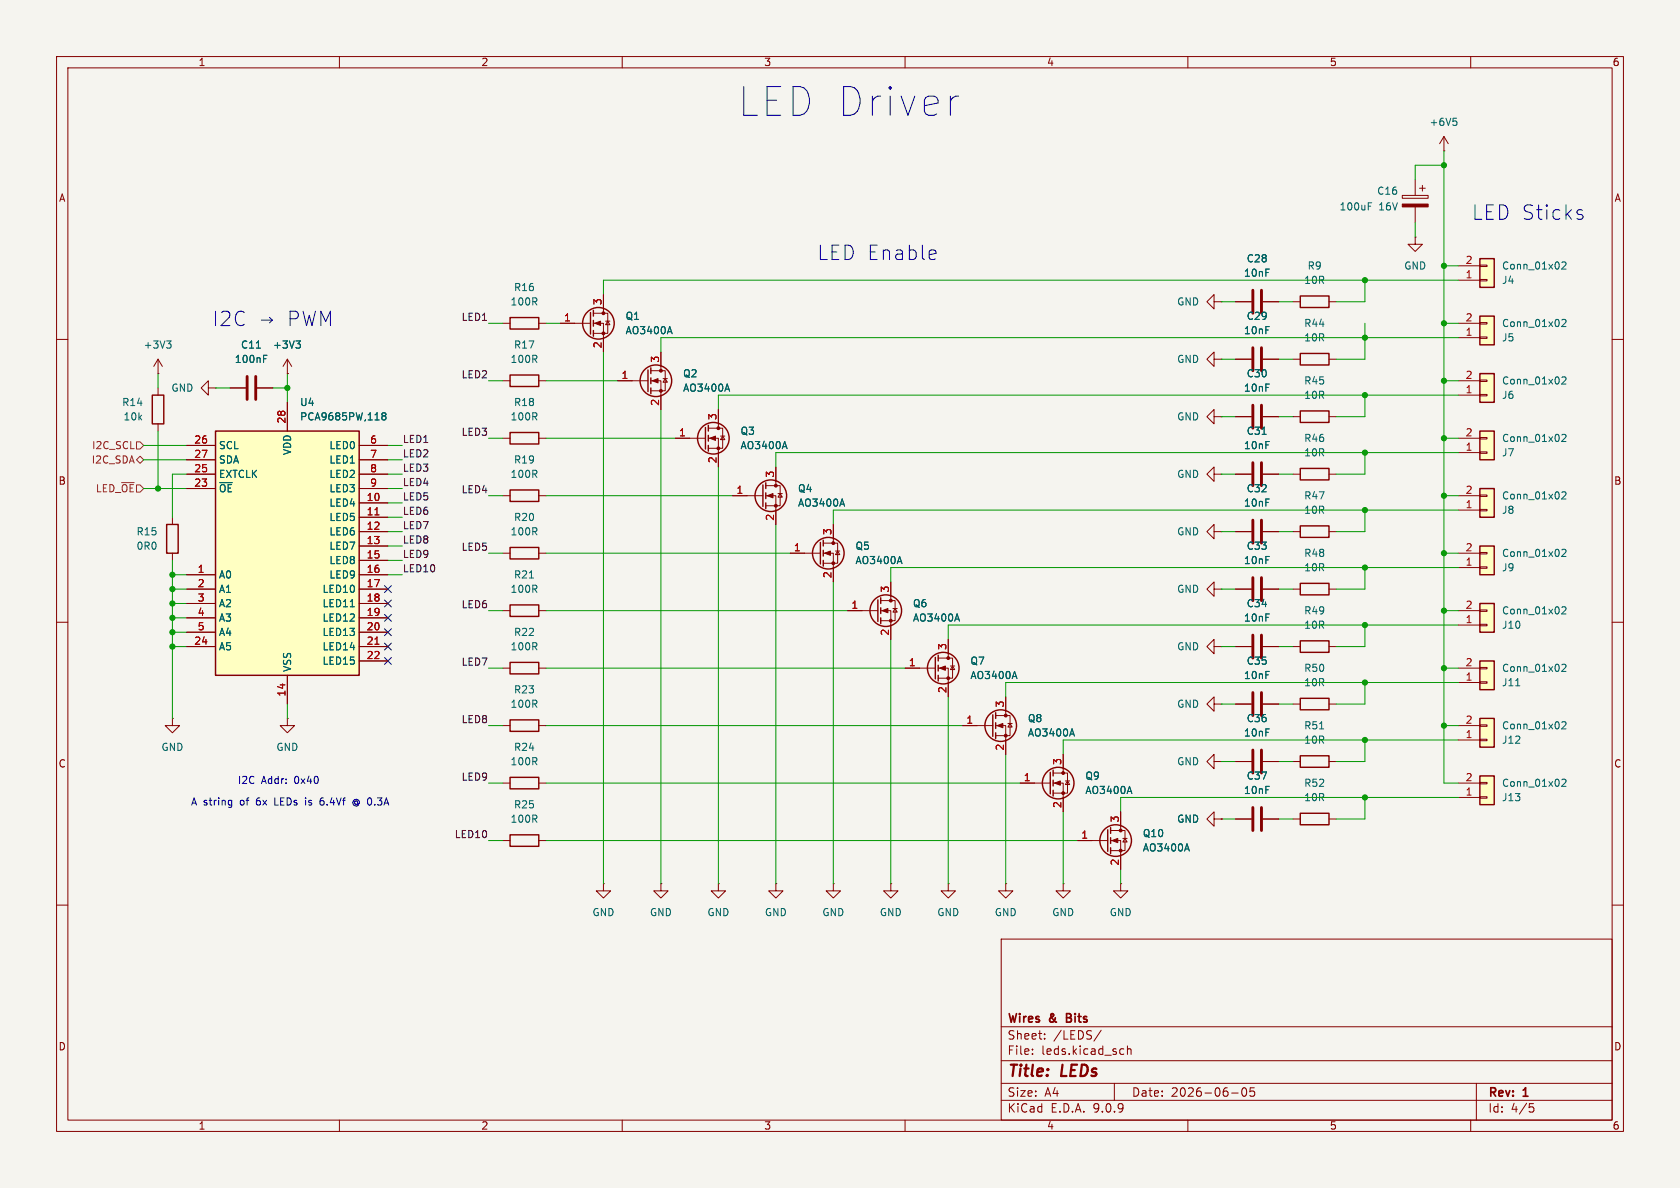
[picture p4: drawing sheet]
<svg xmlns="http://www.w3.org/2000/svg" width="297mm" height="210mm" viewBox="0 0 297 210" stroke-linecap="round" stroke-linejoin="round" font-family="sans-serif">
<path d="M0 0h297v210h-297z" fill="#f5f4ef" stroke="#f5f4ef" stroke-width=".18"/>
<g fill="none" stroke="#840000" stroke-width=".18">
<path d="M10 10h277v190h-277zM12 12h273v186h-273zM60 10v2M110 10v2M160 10v2M210 10v2M260 10v2M10 60h2M119.4 77.5h5.3M125.2 75.7h2.6v3.5h-2.6M125.2 77.5h1.8v5.1M127 72.4v3.3"/>
<path d="M127.4 77.1h.7M127.8 77.1l.3 .6h-.7zM285 60h2M10 110h2M228.6 114.3h1.3M234.9 114.3h1.3M285 110h2M10 160h2M177 166h108v32h-108zM285 160h2M60 198v2M110 198v2"/>
<path d="M160 198v2M177 194.5h108M177 191.5h108M177 187.5h108M177 181.5h108M182.5 186.3v.1M182.5 185.5v.1M184.7 183.6v.1M184.7 182.8v.1M194.7 182.1l-1.3 2M197 191.5v3M198.2 185.4l.5 .1"/>
<path d="M198.7 186.3l-.5 .1M199.3 185.5l.2-.1 .4 .1 .1 .9M199.3 184.9v1.5M210 198v2M217.7 193.2h1.2M219.7 192.4l.2-.1a.81 .81 0 0 1 .6 .6 .81 .81 0 0 1-.3 .8l-.2 .1a.81 .81 0 0 1-.3-1.4zM221.7 192.3h-.7v.7l.2-.1h.5l.1 .3-.1 .5-.2 .1-.5-.1M260 198v2M261 191.5v6.5M270.4 195.1h.7M270.5 195.7h.4l.3 .3-.2 .5-.5 .1"/>
</g>
<path d="M188.6 179.9h.5M189.1 179.2h-.5v1.5h.5" fill="none" stroke="#840000" stroke-width=".3"/>
<g fill="none" stroke="#840000" stroke-width=".25">
<path d="M124.7 75.6v3.8M125.2 75.2v1M125.2 77v1M125.2 78.7v1.1M229.9 113.3h5v2h-5z"/>
<circle cx="126.1" cy="77.5" r="2.79"/>
</g>
<g fill="#840000" stroke="#840000" stroke-width=".18">
<path d="M125.5 77.5l1-.4v.8z"/>
<circle cx="127" cy="75.7" r=".25"/>
<circle cx="127" cy="79.2" r=".25"/>
</g>
<path d="M138.7 78l.4 1.3" fill="none" stroke="#006464" stroke-width=".18"/>
<path d="M261.6 55.9h2.6v5.1h-2.6z" fill="#ffffc2"/>
<path d="M261.6 55.9h2.6v5.1h-2.6z" fill="none" stroke="#840000" stroke-width=".25"/>
<path d="M257.8 59.7h3.8M257.8 57.2h3.8M261.6 59.6h1.3v.2h-1.3zM261.6 57h1.3v.3h-1.3z" fill="none" stroke="#840000" stroke-width=".18"/>
<path d="M276.1 56.6l.5-.1 .2 .3-.7 .9h.7" fill="none" stroke="#006464" stroke-width=".18"/>
<path d="M261.6 45.7h2.6v5.1h-2.6z" fill="#ffffc2"/>
<g fill="none" stroke="#840000" stroke-width=".25">
<path d="M90.2 56.1h5v2.1h-5zM261.6 45.7h2.6v5.1h-2.6zM90.2 76.5h5v2h-5zM90.2 66.3h5v2h-5zM90.2 86.6h5v2h-5zM90.2 96.8h5v2h-5zM134.9 85.7v3.8M135.4 85.3v1.1M135.4 87.1v1M135.4 88.9v1M145 95.9v3.8M145.5 95.5v1"/>
<path d="M145.5 97.3v1M145.5 99.1v1M90.2 117.1h5v2h-5zM90.2 106.9h5v2.1h-5zM229.9 103.1h5v2.1h-5zM90.2 137.4h5v2h-5zM90.2 127.3h5v2h-5zM175.5 126.4v3.8M176 126v1M176 127.8v1M176 129.5v1.1M229.9 133.6h5v2h-5z"/>
<path d="M229.9 123.4h5v2.1h-5zM90.2 147.6h5v2h-5z"/>
<circle cx="136.3" cy="87.6" r="2.79"/>
<circle cx="146.4" cy="97.8" r="2.79"/>
<circle cx="176.9" cy="128.3" r="2.79"/>
</g>
<g fill="none" stroke="#840000" stroke-width=".18">
<path d="M247.9 34.5h4.6v.6h-4.6zM250.2 31.8v2.7M250.2 36.6v2.8M251 33.3h1M251.5 32.8v1M88.9 57.2h1.3M95.2 57.2h1.3M250.2 41.9v1.3h1.3l-1.3 1.3-1.3-1.3h1.3M250.2 41.9h.1M257.8 49.5h3.8M257.8 47h3.8M261.6 49.4h1.3v.3h-1.3z"/>
<path d="M261.6 46.9h1.3v.2h-1.3zM27.9 66h.1M27.9 63.5l-.7 1.3M27.9 63.5l.8 1.3M27.9 63.5v2.5M88.9 77.5h1.3M88.9 67.3h1.3M95.2 77.5h1.3M95.2 67.3h1.3M88.9 87.6h1.3M88.9 97.8h1.3M95.2 87.6h1.3"/>
<path d="M95.2 97.8h1.3M129.5 87.6h5.4M135.4 85.9h2.5v3.5h-2.5M135.4 87.6h1.8v5.1M137.2 82.6v3.3M137.5 87.2h.8M137.9 87.2l.4 .7h-.8zM139.7 97.8h5.3M145.5 96h2.6v3.6h-2.6M145.5 97.8h1.8v5.1M147.3 92.7v3.3M147.7 97.4h.8"/>
<path d="M148.1 97.4l.4 .6h-.8zM88.9 118.1h1.3M88.9 108h1.3M95.2 118.1h1.3M95.2 108h1.3M218.4 114.3h2.8M218.4 104.1h2.8M223.3 114.3h2.8M223.3 104.1h2.8M228.6 104.1h1.3M234.9 104.1h1.3M88.9 128.3h1.3"/>
<path d="M88.9 138.4h1.3M95.2 128.3h1.3M95.2 138.4h1.3M170.2 128.3h5.3M176 126.5h2.6v3.5h-2.6M176 128.3h1.8v5.1M177.8 123.2v3.3M178.2 127.9h.7M178.6 127.9l.3 .6h-.7zM214.6 124.5v-1.3l-1.2 1.3 1.2 1.2v-1.2h1.3M214.6 134.6v-1.2l-1.2 1.2 1.2 1.3v-1.3h1.3M215.9 124.5h.1"/>
<path d="M215.9 134.6h.1M218.4 134.6h2.8M218.4 124.5h2.8M223.3 134.6h2.8M223.3 124.5h2.8M228.6 134.6h1.3M228.6 124.5h1.3M234.9 134.6h1.3M234.9 124.5h1.3M88.9 148.6h1.3M95.2 148.6h1.3M106.7 156.2v1.3h1.2l-1.2 1.3-1.3-1.3h1.3"/>
<path d="M106.7 156.2h.1M116.8 156.2v1.3h1.3l-1.3 1.3-1.2-1.3h1.2M116.8 156.2h.1M127 156.2v1.3h1.3l-1.3 1.3-1.3-1.3h1.3M127 156.2h.1M137.2 156.2v1.3h1.2l-1.2 1.3-1.3-1.3h1.3M137.2 156.2h.1M147.3 156.2v1.3h1.3l-1.3 1.3-1.3-1.3h1.3M147.3 156.2h.1M157.5 156.2v1.3h1.2l-1.2 1.3-1.3-1.3h1.3M157.5 156.2h.1M167.6 156.2v1.3h1.3l-1.3 1.3-1.2-1.3h1.2"/>
<path d="M167.6 156.2h.1"/>
</g>
<path d="M241.9 36.5h.4M241.9 35.8h.6M276.1 46.4l.5-.1 .2 .4-.7 .9h.7M29.5 60.3h.7l-.4 .5M30 60.8l.2 .2v.3l-.2 .2M148.9 88.2l.4 1.3M159 98.4l.5 1.2M93.6 102.2h.7M189.5 128.8l.4 1.3M233.3 128.8h.7" fill="none" stroke="#006464" stroke-width=".18"/>
<g fill="#840000" stroke="#840000" stroke-width=".18">
<path d="M247.9 36.1h4.6v.5h-4.6z"/>
<path d="M135.6 87.6l1.1-.4v.8z"/>
<path d="M176.3 128.3l1-.4v.8z"/>
<path d="M145.8 97.8l1-.4v.8z"/>
<circle cx="137.2" cy="85.9" r=".25"/>
<circle cx="137.2" cy="89.4" r=".25"/>
<circle cx="177.8" cy="126.5" r=".25"/>
<circle cx="177.8" cy="130" r=".25"/>
<circle cx="147.3" cy="96" r=".25"/>
<circle cx="147.3" cy="99.6" r=".25"/>
</g>
<path d="M221.5 102.1v4.1M221.5 112.3v4M223 102.1v4.1M223 112.3v4M221.5 122.4v4.1M221.5 132.6v4.1M223 122.4v4.1M223 132.6v4.1" fill="none" stroke="#840000" stroke-width=".51"/>
<path d="M261.6 137.2h2.6v5h-2.6z" fill="#ffffc2"/>
<path d="M261.6 137.2h2.6v5h-2.6z" fill="none" stroke="#840000" stroke-width=".25"/>
<g fill="none" stroke="#840000" stroke-width=".18">
<path d="M214.6 53.3v-1.2l-1.2 1.2 1.2 1.3v-1.3h1.3M215.9 53.3h.1M218.4 53.3h2.8M223.3 53.3h2.8M214.6 63.5v-1.3l-1.2 1.3 1.2 1.3v-1.3h1.3M215.9 63.5h.1M218.4 63.5h2.8M223.3 63.5h2.8M214.6 94v-1.3l-1.2 1.3 1.2 1.3v-1.3h1.3M215.9 94h.1M218.4 94h2.8M223.3 94h2.8"/>
<path d="M257.8 138.4h3.8M261.6 138.3h1.3v.3h-1.3zM257.8 141h3.8M261.6 140.8h1.3v.3h-1.3z"/>
</g>
<path d="M276.1 137.9l.5-.2 .2 .4-.7 .9h.7" fill="none" stroke="#006464" stroke-width=".18"/>
<path d="M221.5 51.3v4.1M223 51.3v4.1M221.5 61.5v4M223 61.5v4M221.5 91.9v4.1M223 91.9v4.1" fill="none" stroke="#840000" stroke-width=".51"/>
<path d="M261.6 96.5h2.6v5.1h-2.6z" fill="#ffffc2"/>
<path d="M261.6 96.5h2.6v5.1h-2.6z" fill="none" stroke="#840000" stroke-width=".25"/>
<path d="M257.8 97.8h3.8M261.6 97.7h1.3v.2h-1.3zM257.8 100.3h3.8M261.6 100.2h1.3v.3h-1.3z" fill="none" stroke="#840000" stroke-width=".18"/>
<path d="M276.1 97.2l.5-.1 .2 .4-.7 .9h.7" fill="none" stroke="#006464" stroke-width=".18"/>
<path d="M261.6 106.7h2.6v5.1h-2.6z" fill="#ffffc2"/>
<path d="M261.6 106.7h2.6v5.1h-2.6z" fill="none" stroke="#840000" stroke-width=".25"/>
<path d="M214.6 83.8v-1.2l-1.2 1.2 1.2 1.3v-1.3h1.3M215.9 83.8h.1M257.8 110.5h3.8M257.8 108h3.8M261.6 110.4h1.3v.2h-1.3zM261.6 107.8h1.3v.3h-1.3z" fill="none" stroke="#840000" stroke-width=".18"/>
<path d="M276.1 107.4l.5-.1 .2 .3-.7 .9h.7" fill="none" stroke="#006464" stroke-width=".18"/>
<path d="M261.6 116.8h2.6v5.1h-2.6z" fill="#ffffc2"/>
<path d="M261.6 116.8h2.6v5.1h-2.6z" fill="none" stroke="#840000" stroke-width=".25"/>
<path d="M257.8 118.1h3.8M261.6 118h1.3v.2h-1.3zM257.8 120.7h3.8M261.6 120.5h1.3v.3h-1.3z" fill="none" stroke="#840000" stroke-width=".18"/>
<path d="M276.1 117.5l.5-.1 .2 .4-.7 .9h.7M268 121.2h.7" fill="none" stroke="#006464" stroke-width=".18"/>
<path d="M261.6 127h2.6v5.1h-2.6z" fill="#ffffc2"/>
<path d="M229.9 72.6h5v2.1h-5zM229.9 82.8h5v2h-5zM261.6 127h2.6v5.1h-2.6z" fill="none" stroke="#840000" stroke-width=".25"/>
<path d="M228.6 73.7h1.3M234.9 73.7h1.3M228.6 83.8h1.3M234.9 83.8h1.3M257.8 130.8h3.8M257.8 128.3h3.8M261.6 130.7h1.3v.2h-1.3zM261.6 128.1h1.3v.3h-1.3z" fill="none" stroke="#840000" stroke-width=".18"/>
<path d="M276.1 127.7l.5-.1 .2 .3-.7 .9h.7" fill="none" stroke="#006464" stroke-width=".18"/>
<path d="M261.6 76.2h2.6v5.1h-2.6z" fill="#ffffc2"/>
<path d="M261.6 76.2h2.6v5.1h-2.6z" fill="none" stroke="#840000" stroke-width=".25"/>
<path d="M257.8 77.5h3.8M261.6 79.9h1.3v.2h-1.3zM261.6 77.3h1.3v.3h-1.3zM257.8 80h3.8" fill="none" stroke="#840000" stroke-width=".18"/>
<path d="M276.1 76.9l.5-.1 .2 .3-.7 .9h.7" fill="none" stroke="#006464" stroke-width=".18"/>
<path d="M261.6 66h2.6v5.1h-2.6z" fill="#ffffc2"/>
<path d="M261.6 66h2.6v5.1h-2.6z" fill="none" stroke="#840000" stroke-width=".25"/>
<path d="M257.8 69.9h3.8M257.8 67.3h3.8M261.6 69.7h1.3v.3h-1.3zM261.6 67.2h1.3v.2h-1.3z" fill="none" stroke="#840000" stroke-width=".18"/>
<path d="M276.1 66.7l.5-.1 .2 .4-.7 .9h.7" fill="none" stroke="#006464" stroke-width=".18"/>
<path d="M261.6 86.4h2.6v5h-2.6z" fill="#ffffc2"/>
<g fill="none" stroke="#840000" stroke-width=".25">
<path d="M229.9 52.3h5v2.1h-5zM26.9 69.9h2.1v5h-2.1zM229.9 62.5h5v2h-5zM229.9 93h5v2h-5zM261.6 86.4h2.6v5h-2.6zM155.2 106v3.9M155.7 105.7v1M155.7 107.4v1.1M155.7 109.2v1M165.4 116.2v3.8M165.9 115.8v1M165.9 117.6v1"/>
<path d="M165.9 119.4v1M185.7 136.5v3.8M186.2 136.1v1.1M186.2 137.9v1M186.2 139.7v1M195.8 146.7v3.8M196.3 146.3v1M196.3 148.1v1M196.3 149.9v1M229.9 143.8h5v2h-5z"/>
<circle cx="156.6" cy="107.9" r="2.79"/>
<circle cx="166.8" cy="118.1" r="2.79"/>
<circle cx="187.1" cy="138.4" r="2.79"/>
<circle cx="197.2" cy="148.6" r="2.79"/>
</g>
<g fill="none" stroke="#840000" stroke-width=".18">
<path d="M255.3 26.7h.1M255.3 24.1l-.8 1.3M255.3 24.1l.7 1.3M255.3 24.1v2.6M228.6 53.3h1.3M234.9 53.3h1.3M27.9 68.6v1.3M27.9 74.9v1.3M36.8 68.6v-1.3l-1.2 1.3 1.2 1.3v-1.3h1.3M38.1 68.6h.1M40.6 68.6h2.8M45.5 68.6h2.8"/>
<path d="M50.8 66h.1M50.8 63.5l-.8 1.3M50.8 63.5l.8 1.3M50.8 63.5v2.5M214.6 73.7v-1.3l-1.2 1.3 1.2 1.2v-1.2h1.3M215.9 73.7h.1M218.4 73.7h2.8M223.3 73.7h2.8M228.6 63.5h1.3M234.9 63.5h1.3M218.4 83.8h2.8M223.3 83.8h2.8"/>
<path d="M228.6 94h1.3M234.9 94h1.3M257.8 90.2h3.8M257.8 87.6h3.8M261.6 90h1.3v.3h-1.3zM261.6 87.5h1.3v.3h-1.3zM149.9 108h5.3M155.7 106.2h2.5v3.5h-2.5M155.7 108h1.8v5M157.5 102.9v3.3M157.9 107.6h.7M158.2 107.6l.4 .6h-.7z"/>
<path d="M160 118.1h5.4M165.9 116.3h2.5v3.6h-2.5M165.9 118.1h1.7v5.1M167.6 113v3.3M168 117.7h.8M168.4 117.7l.4 .7h-.8zM214.6 114.3v-1.3l-1.2 1.3 1.2 1.3v-1.3h1.3M214.6 104.1v-1.2l-1.2 1.2 1.2 1.3v-1.3h1.3M215.9 114.3h.1M215.9 104.1h.1M50.8 127v1.3h1.3l-1.3 1.2-1.3-1.2h1.3M50.8 127h.1"/>
<path d="M180.3 138.4h5.4M186.2 136.7h2.5v3.5h-2.5M186.2 138.4h1.8v5.1M188 133.4v3.3M188.3 138h.8M188.7 138l.4 .7h-.8zM177.8 156.2v1.3h1.3l-1.3 1.3-1.3-1.3h1.3M177.8 156.2h.1M188 156.2v1.3h1.2l-1.2 1.3-1.3-1.3h1.3M188 156.2h.1M190.5 148.6h5.3M196.3 146.8h2.6v3.6h-2.6"/>
<path d="M196.3 148.6h1.8v5.1M198.1 156.2v1.3h1.3l-1.3 1.3-1.3-1.3h1.3M198.1 156.2h.1M198.1 143.5v3.3M198.5 148.2h.8M198.9 148.2l.4 .6h-.8zM214.6 144.8v-1.3l-1.2 1.3 1.2 1.3v-1.3h1.3M215.9 144.8h.1M218.4 144.8h2.8M223.3 144.8h2.8M228.6 144.8h1.3M234.9 144.8h1.3"/>
</g>
<g fill="none" stroke="#006464" stroke-width=".18">
<path d="M256.9 20.9h.6M257.3 21.4l.3 .2v.3l-.3 .3M45.3 61.5h.8M46.6 63.4h.4M46.6 62.8h.6M52.3 60.3h.8l-.4 .5M52.9 60.8l.2 .2v.3l-.2 .2M223.1 76.8h.8M276.1 87.1l.5-.2 .2 .4-.7 .9h.7M169.2 108.5l.4 1.3M179.4 118.7l.4 1.3M199.7 139l.4 1.3"/>
<path d="M209.8 149.2l.5 1.2"/>
</g>
<g fill="#840000" stroke="#840000" stroke-width=".18">
<path d="M186.4 138.4l1.1-.4v.8z"/>
<path d="M166.1 118.1l1-.4v.8z"/>
<path d="M156 108l1-.4v.7z"/>
<path d="M196.6 148.6l1-.4v.8z"/>
<circle cx="188" cy="136.7" r=".25"/>
<circle cx="188" cy="140.2" r=".25"/>
<circle cx="167.6" cy="116.3" r=".25"/>
<circle cx="167.6" cy="119.9" r=".25"/>
<circle cx="157.5" cy="106.2" r=".25"/>
<circle cx="157.5" cy="109.7" r=".25"/>
<circle cx="198.1" cy="146.8" r=".25"/>
<circle cx="198.1" cy="150.4" r=".25"/>
</g>
<path d="M43.7 66.5v4.1M45.2 66.5v4.1M221.5 71.6v4.1M223 71.6v4.1M221.5 81.8v4.1M223 81.8v4.1M221.5 142.7v4.1M223 142.7v4.1" fill="none" stroke="#840000" stroke-width=".51"/>
<path d="M38.1 76.2h25.4v43.2h-25.4z" fill="#ffffc2"/>
<g fill="none" stroke="#840000" stroke-width=".25">
<path d="M104.4 55.2v3.9M104.9 54.9v1M104.9 56.6v1.1M104.9 58.4v1M38.1 76.2h25.4v43.2h-25.4zM114.6 65.4v3.8M115.1 65v1M115.1 66.8v1M115.1 68.6v1M29.5 92.7h2v5.1h-2z"/>
<circle cx="105.8" cy="57.1" r="2.79"/>
<circle cx="116" cy="67.3" r="2.79"/>
</g>
<g fill="none" stroke="#840000" stroke-width=".18">
<path d="M99.1 57.2h5.3M104.9 55.4h2.5v3.5h-2.5M104.9 57.2h1.8v5M106.7 52.1v3.3M107.1 56.8h.7M107.4 56.8l.4 .6h-.7zM218.4 53.3h2.8M223.3 53.3h2.8M33 78.7h5.1M40.6 68.6h2.8M45.5 68.6h2.8M50.8 66h.1"/>
<path d="M50.8 71.1v5.1M63.5 78.7h5.1M109.2 67.3h5.4M115.1 65.5h2.5v3.6h-2.5M115.1 67.3h1.7v5.1M116.8 62.2v3.3M117.2 66.9h.8M117.6 66.9l.4 .7h-.8zM119.4 77.5h2.5M127 72.4v2.5M218.4 73.7h2.8M218.4 63.5h2.8"/>
<path d="M223.3 73.7h2.8M223.3 63.5h2.8M30.5 91.4v1.3M30.5 97.8v1.3M33 81.3h5.1M33 83.8h5.1M33 86.4h5.1M63.5 81.3h5.1M63.5 83.8h5.1M63.5 86.4h5.1M63.5 88.9h5.1M63.5 91.4h5.1"/>
<path d="M63.5 94h5.1M63.5 96.5h5.1M63.5 99.1h5.1M127 80v2.6M129.5 87.6h2.6M137.2 82.6v2.5M137.2 90.2v2.5M139.7 97.8h2.5M147.3 92.7v2.6M218.4 83.8h2.8M218.4 94h2.8M223.3 83.8h2.8"/>
<path d="M223.3 94h2.8M33 101.6h5.1M33 104.1h5.1M33 106.7h5.1M33 109.2h5.1M33 111.8h5.1M33 114.3h5.1M50.8 119.4v5.1M63.5 101.6h5.1M63.5 104.1h5.1M63.5 106.7h5.1M63.5 109.2h5.1"/>
<path d="M63.5 111.8h5.1M63.5 114.3h5.1M63.5 116.8h5.1M147.3 100.3v2.6M149.9 108h2.5M157.5 102.9v2.5M157.5 110.5v2.5M160 118.1h2.6M167.6 113v2.6M218.4 104.1h2.8M218.4 114.3h2.8M223.3 104.1h2.8"/>
<path d="M223.3 114.3h2.8M30.5 127v1.3h1.2l-1.2 1.2-1.3-1.2h1.3M30.5 127h.1M167.6 120.7v2.5M170.2 128.3h2.5M177.8 123.2v2.5M177.8 130.8v2.6M180.3 138.4h2.6M188 133.4v2.5M218.4 124.5h2.8M218.4 134.6h2.8M223.3 124.5h2.8"/>
<path d="M223.3 134.6h2.8M188 141v2.5M190.5 148.6h2.5M198.1 143.5v2.6M198.1 151.1v2.6M215.9 144.8h.1M218.4 144.8h2.8M223.3 144.8h2.8"/>
</g>
<path d="M66.3 91h.7M66.3 113.9h.7" fill="none" stroke="#a90000" stroke-width=".18"/>
<g fill="none" stroke="#006464" stroke-width=".18">
<path d="M118.4 57.7l.4 1.3M45.3 61.5h.8M46.6 63.4h.4M46.6 62.8h.6M52.3 60.3h.8l-.4 .5M52.9 60.8l.2 .2v.3l-.2 .2M67.8 73.5l-.3-.2 .3-.3h.2l.2 .2-.2 .3M67.8 73.5l-.3 .3 .1 .3 .2 .1h.3l.1-.2v-.2l-.2-.3M67.8 73.5h.2M128.6 67.9l.4 1.3M138.7 78l.4 1.3M223.1 76.8h.8"/>
<path d="M148.9 88.2l.4 1.3M159 98.4l.5 1.2M61.9 107.3h.7M169.2 108.5l.4 1.3M179.4 118.7l.4 1.3M189.5 128.8l.4 1.3M199.7 139l.4 1.3M209.8 149.2l.5 1.2"/>
</g>
<g fill="#840000" stroke="#840000" stroke-width=".18">
<path d="M105.2 57.2l1-.4v.7z"/>
<path d="M115.3 67.3l1-.4v.8z"/>
<circle cx="106.7" cy="55.4" r=".25"/>
<circle cx="106.7" cy="58.9" r=".25"/>
<circle cx="116.8" cy="65.5" r=".25"/>
<circle cx="116.8" cy="69.1" r=".25"/>
</g>
<path d="M24.1 78.1h.7l.6 .6-.6 .7h-.7zM24.1 81.3l.7-.7 .6 .7-.6 .6z" fill="none" stroke="#725600" stroke-width=".18"/>
<g fill="none" stroke="#009600" stroke-width=".18">
<path d="M250.2 39.4v2.5M255.3 26.7v111.7h2.5M255.3 29.2h-5.1v2.6M86.4 57.2h2.5M96.5 57.2h2.6M215.9 53.3h2.5M226.1 53.3h2.5M241.3 49.5v3.8h-5.1M241.3 57.2v6.3h-5.1M255.3 57.2h2.5M255.3 47h2.5M257.8 59.7h-141v2.5"/>
<path d="M257.8 49.5h-151.1v2.6M25.4 78.7h7.6M27.9 66v2.6M27.9 76.2v10.2M38.1 68.6h2.5M48.3 68.6h2.5M50.8 66v5.1M68.6 78.7h2.5M86.4 67.3h2.5M86.4 77.5h2.5M96.5 67.3h12.7M96.5 77.5h22.9"/>
<path d="M106.7 62.2v94M116.8 72.4v83.8M215.9 63.5h2.5M215.9 73.7h2.5M226.1 63.5h2.5M226.1 73.7h2.5M241.3 69.9v3.8h-5.1M255.3 67.3h2.5M255.3 77.5h2.5M257.8 69.9h-130.8v2.5M25.4 86.4h7.6M25.4 81.3h7.6"/>
<path d="M30.5 99.1v27.9M33 83.8h-2.5v7.6M68.6 94h2.5M68.6 83.8h2.5M68.6 96.5h2.5M68.6 91.4h2.5M68.6 88.9h2.5M68.6 86.4h2.5M68.6 99.1h2.5M68.6 81.3h2.5M86.4 87.6h2.5M86.4 97.8h2.5"/>
<path d="M96.5 87.6h33M96.5 97.8h43.2M127 82.6v73.6M137.2 92.7v63.5M215.9 94h2.5M215.9 83.8h2.5M226.1 94h2.5M226.1 83.8h2.5M241.3 80v3.8h-5.1M241.3 90.2v3.8h-5.1M255.3 87.6h2.5M255.3 97.8h2.5"/>
<path d="M257.8 80h-120.6v2.6M257.8 90.2h-110.5v2.5M30.5 109.2h2.5M30.5 111.8h2.5M30.5 114.3h2.5M30.5 106.7h2.5M30.5 104.1h2.5M30.5 101.6h2.5M68.6 101.6h2.5M86.4 118.1h2.5M86.4 108h2.5M96.5 118.1h63.5"/>
<path d="M96.5 108h53.4M147.3 102.9v53.3M157.5 113v43.2M215.9 114.3h2.5M215.9 104.1h2.5M226.1 114.3h2.5M226.1 104.1h2.5M241.3 100.3v3.8h-5.1M241.3 110.5v3.8h-5.1M255.3 118.1h2.5M255.3 108h2.5M257.8 110.5h-90.2v2.5"/>
<path d="M257.8 100.3h-100.3v2.6M50.8 124.5v2.5M86.4 138.4h2.5M86.4 128.3h2.5M96.5 138.4h83.8M96.5 128.3h73.7M167.6 123.2v33M177.8 133.4v22.8M215.9 124.5h2.5M215.9 134.6h2.5M226.1 124.5h2.5M226.1 134.6h2.5"/>
<path d="M241.3 120.7v3.8h-5.1M241.3 130.8v3.8h-5.1M255.3 128.3h2.5M257.8 130.8h-69.8v2.6M257.8 120.7h-80v2.5M86.4 148.6h2.5M96.5 148.6h94M188 143.5v12.7M198.1 153.7v2.5M215.9 144.8h2.5M226.1 144.8h2.5M241.3 141v3.8h-5.1"/>
<path d="M257.8 141h-59.7v2.5"/>
</g>
<path d="M68 103.5l1.2 1.2M68 106.1l1.2 1.2M68 108.6l1.2 1.2M68 116.2l1.2 1.2M68 111.2l1.2 1.2M68 113.7l1.2 1.2M69.2 103.5l-1.2 1.2M69.2 106.1l-1.2 1.2M69.2 108.6l-1.2 1.2M69.2 116.2l-1.2 1.2M69.2 111.2l-1.2 1.2M69.2 113.7l-1.2 1.2" fill="none" stroke="#000084" stroke-width=".18"/>
<g fill="none" stroke="#0000c2" stroke-width=".18">
<path d="M169 17h.5M279.1 37.9l.7 .1 .1 .4-.4 .4h-.5M279.1 37.1l.7 .1M165.1 44.2l.3 .1 .1 .5-1.2 .2M165.4 45.8l-.3 .1M40.6 141.5h.4M41 141.5v1l-.3 .2M41 142.3h-.4M54 141v.2M54 141.5v.8M56.9 141l-.1 .1a.86 .86 0 0 0 0 1.2h.3M57.1 141.5l-.4 .1-.1 .2"/>
<path d="M63.2 141.7a.3 .3 0 0 0-.4 0 .3 .3 0 0 0 0 .4 .3 .3 0 0 0 .4 0M63.2 141.3a.6 .6 0 0 0-.8 .6 .6 .6 0 0 0 .8 .5"/>
</g>
<g fill="#009600" stroke="#009600" stroke-width=".18">
<circle cx="30.5" cy="111.8" r=".46"/>
<circle cx="30.5" cy="109.2" r=".46"/>
<circle cx="30.5" cy="114.3" r=".46"/>
<circle cx="30.5" cy="104.1" r=".46"/>
<circle cx="30.5" cy="106.7" r=".46"/>
<circle cx="241.3" cy="49.5" r=".46"/>
<circle cx="50.8" cy="68.6" r=".46"/>
<circle cx="30.5" cy="101.6" r=".46"/>
<circle cx="27.9" cy="86.4" r=".46"/>
<circle cx="255.3" cy="29.2" r=".46"/>
<circle cx="255.3" cy="57.2" r=".46"/>
<circle cx="241.3" cy="69.9" r=".46"/>
<circle cx="255.3" cy="47" r=".46"/>
<circle cx="241.3" cy="141" r=".46"/>
<circle cx="241.3" cy="110.5" r=".46"/>
<circle cx="241.3" cy="100.3" r=".46"/>
<circle cx="241.3" cy="59.7" r=".46"/>
<circle cx="255.3" cy="108" r=".46"/>
<circle cx="255.3" cy="118.1" r=".46"/>
<circle cx="255.3" cy="128.3" r=".46"/>
<circle cx="241.3" cy="130.8" r=".46"/>
<circle cx="241.3" cy="120.7" r=".46"/>
<circle cx="255.3" cy="67.3" r=".46"/>
<circle cx="255.3" cy="87.6" r=".46"/>
<circle cx="255.3" cy="77.5" r=".46"/>
<circle cx="241.3" cy="80" r=".46"/>
<circle cx="255.3" cy="97.8" r=".46"/>
<circle cx="241.3" cy="90.2" r=".46"/>
</g>
<text font-size="7.1" fill="#0000c2" x="130.6" y="20.8">LED Driver</text>
<g font-size="3.5" fill="#0000c2">
<text x="260.2" y="39.1">LED Sticks</text>
<text x="144.5" y="46.2">LED Enable</text>
<text x="37.5" y="57.9">I2C</text>
<text x="45.6" y="57.9">þÿ!’PWM</text>
</g>
<g font-size="2.8" fill="#840000">
<text x="178" y="190.9">Title:</text>
<text x="187.7" y="190.9">LEDs</text>
</g>
<g font-size="2.1" fill="#840000">
<text x="178" y="184">Sheet:</text>
<text x="178" y="181.2">Wires</text>
<text x="185.6" y="181.2">&amp;</text>
<text x="186.2" y="184">/LEDS/</text>
<text x="189.2" y="181.2">Bits</text>
<text x="178" y="186.7">File:</text>
<text x="184.1" y="186.7">leds.kicad_sch</text>
<text x="178" y="196.9">KiCad</text>
<text x="178" y="194.1">Size:</text>
<text x="184.7" y="194.1">A4</text>
<text x="185.7" y="196.9">E.D.A.</text>
<text x="193.3" y="196.9">9.0.9</text>
<text x="200" y="194.1">Date:</text>
<text x="207" y="194.1">2026-06-05</text>
<text x="263" y="194.3">Rev:</text>
<text x="263" y="196.9">Id:</text>
<text x="267.1" y="196.9">4/5</text>
<text x="269.4" y="194.3">1</text>
</g>
<g font-size="1.8" fill="#840000">
<text x="35" y="11.9">1</text>
<text x="85" y="11.9">2</text>
<text x="135" y="11.9">3</text>
<text x="185" y="11.9">4</text>
<text x="235" y="11.9">5</text>
<text x="285" y="11.9">6</text>
<text x="10.3" y="35.9">A</text>
<text x="285.3" y="35.9">A</text>
<text x="10.3" y="85.9">B</text>
<text x="285.3" y="85.9">B</text>
<text x="10.3" y="135.9">C</text>
<text x="285.3" y="135.9">C</text>
<text x="10.3" y="185.9">D</text>
<text x="285.3" y="185.9">D</text>
<text x="35" y="199.9">1</text>
<text x="85" y="199.9">2</text>
<text x="135" y="199.9">3</text>
<text x="185" y="199.9">4</text>
<text x="235" y="199.9">5</text>
<text x="285" y="199.9">6</text>
</g>
<g font-size="1.8" fill="#006464">
<text x="252.6" y="22.5">+6V5</text>
<text x="243.4" y="34.6">C16</text>
<text x="236.7" y="37.4">100uF</text>
<text x="243.8" y="37.4">16V</text>
<text x="220.3" y="46.6">C28</text>
<text x="231.1" y="47.9">R9</text>
<text x="248.2" y="47.9">GND</text>
<text x="265.4" y="47.9">Conn_01x02</text>
<text x="90.8" y="51.7">R16</text>
<text x="219.8" y="49.1">10nF</text>
<text x="230.5" y="50.4">10R</text>
<text x="265.4" y="50.4">J4</text>
<text x="90.2" y="54.2">100R</text>
<text x="110.5" y="59.3">AO3400A</text>
<text x="110.5" y="56.7">Q1</text>
<text x="208" y="54.2">GND</text>
<text x="219.8" y="59.3">10nF</text>
<text x="220.3" y="56.7">C29</text>
<text x="230.5" y="58">R44</text>
<text x="265.4" y="58">Conn_01x02</text>
<text x="25.3" y="61.8">+3V3</text>
<text x="41.4" y="64.4">100nF</text>
<text x="42.5" y="61.8">C11</text>
<text x="48.2" y="61.8">+3V3</text>
<text x="90.2" y="64.4">100R</text>
<text x="90.8" y="61.8">R17</text>
<text x="208" y="64.4">GND</text>
<text x="230.5" y="60.6">10R</text>
<text x="265.4" y="60.6">J5</text>
<text x="21.5" y="72">R14</text>
<text x="30.2" y="69.4">GND</text>
<text x="53" y="72">U4</text>
<text x="90.8" y="72">R18</text>
<text x="120.7" y="69.4">AO3400A</text>
<text x="120.7" y="66.9">Q2</text>
<text x="219.8" y="69.4">10nF</text>
<text x="220.3" y="66.9">C30</text>
<text x="230.5" y="68.2">R45</text>
<text x="230.5" y="70.7">10R</text>
<text x="265.4" y="70.7">J6</text>
<text x="265.4" y="68.2">Conn_01x02</text>
<text x="21.7" y="74.5">10k</text>
<text x="53" y="74.5">PCA9685PW,118</text>
<text x="90.2" y="74.5">100R</text>
<text x="130.8" y="77.1">Q3</text>
<text x="208" y="74.5">GND</text>
<text x="220.3" y="77.1">C31</text>
<text x="38.6" y="79.6">SCL</text>
<text x="38.6" y="82.1">SDA</text>
<text x="51.7" y="80.5" transform="rotate(-90 51.7 80.5)">VDD</text>
<text x="58.1" y="79.6">LED0</text>
<text x="58.1" y="82.1">LED1</text>
<text x="90.8" y="82.1">R19</text>
<text x="130.8" y="79.6">AO3400A</text>
<text x="219.8" y="79.6">10nF</text>
<text x="230.5" y="78.3">R46</text>
<text x="230.5" y="80.9">10R</text>
<text x="265.4" y="80.9">J7</text>
<text x="265.4" y="78.3">Conn_01x02</text>
<text x="38.6" y="84.7">EXTCLK</text>
<text x="38.6" y="87.2">~{OE}</text>
<text x="58.1" y="84.7">LED2</text>
<text x="58.1" y="87.2">LED3</text>
<text x="58.1" y="89.8">LED4</text>
<text x="90.2" y="84.7">100R</text>
<text x="141" y="89.8">AO3400A</text>
<text x="141" y="87.2">Q4</text>
<text x="208" y="84.7">GND</text>
<text x="219.8" y="89.8">10nF</text>
<text x="220.3" y="87.2">C32</text>
<text x="230.5" y="88.5">R47</text>
<text x="265.4" y="88.5">Conn_01x02</text>
<text x="24" y="94.8">R15</text>
<text x="58.1" y="92.3">LED5</text>
<text x="58.1" y="94.8">LED6</text>
<text x="90.2" y="94.8">100R</text>
<text x="90.8" y="92.3">R20</text>
<text x="208" y="94.8">GND</text>
<text x="230.5" y="91">10R</text>
<text x="265.4" y="91">J8</text>
<text x="24" y="97.4">0R0</text>
<text x="58.1" y="97.4">LED7</text>
<text x="58.1" y="99.9">LED8</text>
<text x="151.1" y="99.9">AO3400A</text>
<text x="151.1" y="97.4">Q5</text>
<text x="219.8" y="99.9">10nF</text>
<text x="220.3" y="97.4">C33</text>
<text x="230.5" y="98.7">R48</text>
<text x="230.5" y="101.2">10R</text>
<text x="265.4" y="101.2">J9</text>
<text x="265.4" y="98.7">Conn_01x02</text>
<text x="38.6" y="102.5">A0</text>
<text x="38.6" y="105">A1</text>
<text x="38.6" y="107.5">A2</text>
<text x="56.9" y="105">LED10</text>
<text x="56.9" y="107.5">LED11</text>
<text x="58.1" y="102.5">LED9</text>
<text x="90.2" y="105">100R</text>
<text x="90.8" y="102.5">R21</text>
<text x="161.3" y="107.5">Q6</text>
<text x="208" y="105">GND</text>
<text x="220.3" y="107.5">C34</text>
<text x="38.6" y="110.1">A3</text>
<text x="38.6" y="112.6">A4</text>
<text x="56.9" y="110.1">LED12</text>
<text x="56.9" y="112.6">LED13</text>
<text x="90.8" y="112.6">R22</text>
<text x="161.3" y="110.1">AO3400A</text>
<text x="219.8" y="110.1">10nF</text>
<text x="230.5" y="108.8">R49</text>
<text x="230.5" y="111.4">10R</text>
<text x="265.4" y="108.8">Conn_01x02</text>
<text x="265.4" y="111.4">J10</text>
<text x="38.6" y="115.2">A5</text>
<text x="51.7" y="118.9" transform="rotate(-90 51.7 118.9)">VSS</text>
<text x="56.9" y="115.2">LED14</text>
<text x="56.9" y="117.7">LED15</text>
<text x="90.2" y="115.2">100R</text>
<text x="171.5" y="117.7">Q7</text>
<text x="208" y="115.2">GND</text>
<text x="220.3" y="117.7">C35</text>
<text x="230.5" y="119">R50</text>
<text x="265.4" y="119">Conn_01x02</text>
<text x="90.2" y="125.3">100R</text>
<text x="90.8" y="122.8">R23</text>
<text x="171.5" y="120.2">AO3400A</text>
<text x="208" y="125.3">GND</text>
<text x="219.8" y="120.2">10nF</text>
<text x="230.5" y="121.5">10R</text>
<text x="265.4" y="121.5">J11</text>
<text x="181.6" y="130.4">AO3400A</text>
<text x="181.6" y="127.9">Q8</text>
<text x="219.8" y="130.4">10nF</text>
<text x="220.3" y="127.9">C36</text>
<text x="230.5" y="129.1">R51</text>
<text x="230.5" y="131.7">10R</text>
<text x="265.4" y="129.1">Conn_01x02</text>
<text x="265.4" y="131.7">J12</text>
<text x="28.4" y="132.9">GND</text>
<text x="48.8" y="132.9">GND</text>
<text x="90.2" y="135.5">100R</text>
<text x="90.8" y="132.9">R24</text>
<text x="208" y="135.5">GND</text>
<text x="90.8" y="143.1">R25</text>
<text x="191.8" y="140.6">AO3400A</text>
<text x="191.8" y="138">Q9</text>
<text x="219.8" y="140.6">10nF</text>
<text x="220.3" y="138">C37</text>
<text x="230.5" y="139.3">R52</text>
<text x="230.5" y="141.8">10R</text>
<text x="265.4" y="139.3">Conn_01x02</text>
<text x="265.4" y="141.8">J13</text>
<text x="90.2" y="145.6">100R</text>
<text x="201.9" y="148.2">Q10</text>
<text x="208" y="145.6">GND</text>
<text x="201.9" y="150.7">AO3400A</text>
<text x="104.6" y="162.2">GND</text>
<text x="114.8" y="162.2">GND</text>
<text x="125" y="162.2">GND</text>
<text x="135.1" y="162.2">GND</text>
<text x="145.3" y="162.2">GND</text>
<text x="155.4" y="162.2">GND</text>
<text x="165.6" y="162.2">GND</text>
<text x="175.8" y="162.2">GND</text>
<text x="185.9" y="162.2">GND</text>
<text x="196.1" y="162.2">GND</text>
</g>
<g font-size="1.8" fill="#a90000">
<text x="259" y="46.7">2</text>
<text x="259" y="49.3">1</text>
<text x="99.6" y="56.9">1</text>
<text x="106.4" y="54" transform="rotate(-90 106.4 54)">3</text>
<text x="259" y="59.4">1</text>
<text x="259" y="56.9">2</text>
<text x="106.4" y="61.7" transform="rotate(-90 106.4 61.7)">2</text>
<text x="116.6" y="64.2" transform="rotate(-90 116.6 64.2)">3</text>
<text x="109.8" y="67.1">1</text>
<text x="116.6" y="71.8" transform="rotate(-90 116.6 71.8)">2</text>
<text x="259" y="69.6">1</text>
<text x="259" y="67.1">2</text>
<text x="50.5" y="75" transform="rotate(-90 50.5 75)">28</text>
<text x="119.9" y="77.2">1</text>
<text x="126.7" y="74.4" transform="rotate(-90 126.7 74.4)">3</text>
<text x="259" y="77.2">2</text>
<text x="34.2" y="78.5">26</text>
<text x="34.2" y="81">27</text>
<text x="34.2" y="83.6">25</text>
<text x="65.3" y="78.5">6</text>
<text x="65.3" y="81">7</text>
<text x="65.3" y="83.6">8</text>
<text x="126.7" y="82" transform="rotate(-90 126.7 82)">2</text>
<text x="259" y="79.8">1</text>
<text x="34.2" y="86.1">23</text>
<text x="64.7" y="88.6">10</text>
<text x="65.3" y="86.1">9</text>
<text x="130.1" y="87.4">1</text>
<text x="136.9" y="84.5" transform="rotate(-90 136.9 84.5)">3</text>
<text x="259" y="89.9">1</text>
<text x="259" y="87.4">2</text>
<text x="64.7" y="91.2">11</text>
<text x="64.7" y="93.7">12</text>
<text x="136.9" y="92.1" transform="rotate(-90 136.9 92.1)">2</text>
<text x="147.1" y="94.7" transform="rotate(-90 147.1 94.7)">3</text>
<text x="34.9" y="101.3">1</text>
<text x="64.7" y="96.3">13</text>
<text x="64.7" y="98.8">15</text>
<text x="64.7" y="101.3">16</text>
<text x="140.3" y="97.5">1</text>
<text x="259" y="100.1">1</text>
<text x="259" y="97.5">2</text>
<text x="34.9" y="103.9">2</text>
<text x="34.9" y="106.4">3</text>
<text x="64.7" y="103.9">17</text>
<text x="64.7" y="106.4">18</text>
<text x="147.1" y="102.3" transform="rotate(-90 147.1 102.3)">2</text>
<text x="150.4" y="107.7">1</text>
<text x="157.2" y="104.8" transform="rotate(-90 157.2 104.8)">3</text>
<text x="259" y="107.7">2</text>
<text x="34.9" y="109">4</text>
<text x="34.9" y="111.5">5</text>
<text x="64.7" y="109">19</text>
<text x="64.7" y="111.5">20</text>
<text x="157.2" y="112.5" transform="rotate(-90 157.2 112.5)">2</text>
<text x="259" y="110.2">1</text>
<text x="34.2" y="114">24</text>
<text x="64.7" y="114">21</text>
<text x="64.7" y="116.6">22</text>
<text x="160.6" y="117.9">1</text>
<text x="167.4" y="115" transform="rotate(-90 167.4 115)">3</text>
<text x="259" y="117.9">2</text>
<text x="50.5" y="123.2" transform="rotate(-90 50.5 123.2)">14</text>
<text x="167.4" y="122.6" transform="rotate(-90 167.4 122.6)">2</text>
<text x="177.5" y="125.2" transform="rotate(-90 177.5 125.2)">3</text>
<text x="259" y="120.4">1</text>
<text x="170.7" y="128">1</text>
<text x="259" y="130.6">1</text>
<text x="259" y="128">2</text>
<text x="177.5" y="132.8" transform="rotate(-90 177.5 132.8)">2</text>
<text x="187.7" y="135.3" transform="rotate(-90 187.7 135.3)">3</text>
<text x="180.9" y="138.2">1</text>
<text x="187.7" y="142.9" transform="rotate(-90 187.7 142.9)">2</text>
<text x="259" y="140.7">1</text>
<text x="259" y="138.2">2</text>
<text x="191.1" y="148.3">1</text>
<text x="197.9" y="145.5" transform="rotate(-90 197.9 145.5)">3</text>
<text x="197.9" y="153.1" transform="rotate(-90 197.9 153.1)">2</text>
</g>
<g font-size="1.8" fill="#0f0f0f">
<text x="81.5" y="56.8">LED1</text>
<text x="81.5" y="67">LED2</text>
<text x="81.5" y="77.1">LED3</text>
<text x="71.1" y="83.5">LED3</text>
<text x="71.1" y="80.9">LED2</text>
<text x="71.1" y="78.4">LED1</text>
<text x="71.1" y="88.6">LED5</text>
<text x="71.1" y="86">LED4</text>
<text x="81.5" y="87.3">LED4</text>
<text x="71.1" y="93.6">LED7</text>
<text x="71.1" y="91.1">LED6</text>
<text x="71.1" y="98.7">LED9</text>
<text x="71.1" y="96.2">LED8</text>
<text x="71.1" y="101.3">LED10</text>
<text x="81.5" y="97.4">LED5</text>
<text x="81.5" y="107.6">LED6</text>
<text x="81.5" y="117.8">LED7</text>
<text x="81.5" y="127.9">LED8</text>
<text x="81.5" y="138.1">LED9</text>
<text x="80.3" y="148.2">LED10</text>
</g>
<g font-size="1.8" fill="#725600">
<text x="16.1" y="82.1">I2C_SDA</text>
<text x="16.2" y="79.6">I2C_SCL</text>
<text x="16.8" y="87.2">LED_~{OE}</text>
</g>
<g font-size="1.8" fill="#0000c2">
<text x="33.7" y="142.6">A string</text>
<text x="41.9" y="138.8">I2C</text>
<text x="42.5" y="142.6">of</text>
<text x="45.6" y="142.6">6x</text>
<text x="46.2" y="138.8">Addr:</text>
<text x="49" y="142.6">LEDs</text>
<text x="52.2" y="138.8">0x40</text>
<text x="54.6" y="142.6">is</text>
<text x="57.4" y="142.6">6.4Vf</text>
<text x="63.5" y="142.6">@ 0.3A</text>
</g>
</svg>
